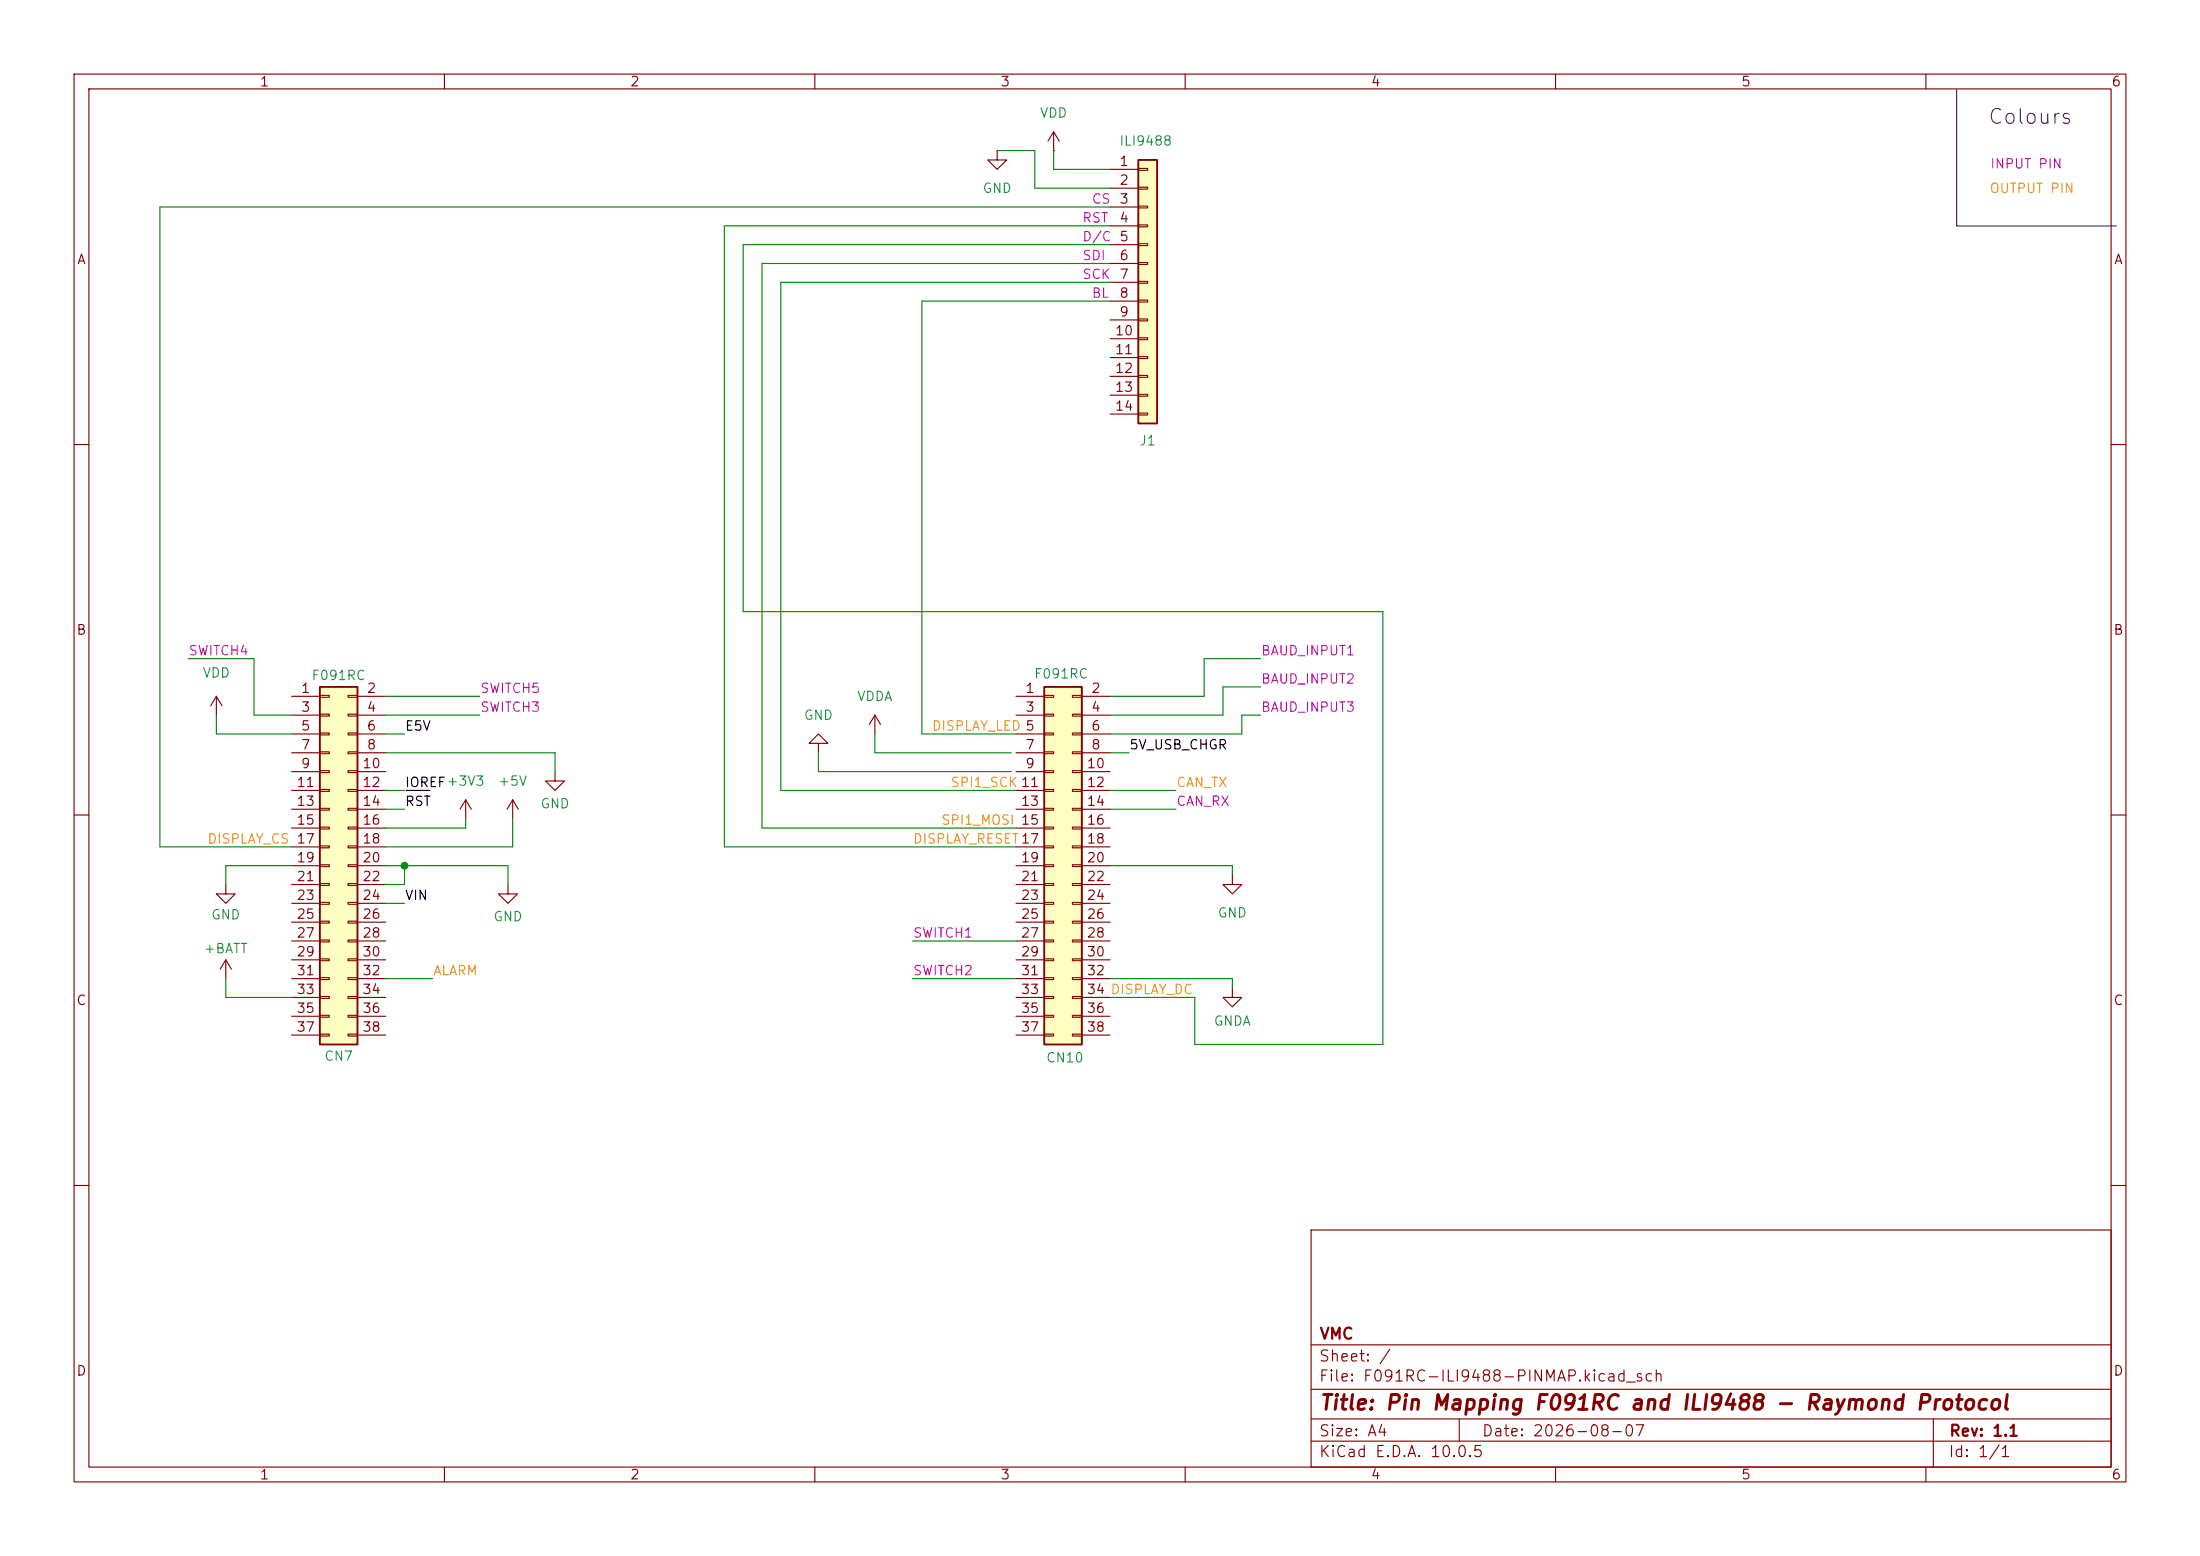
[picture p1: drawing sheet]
<svg xmlns="http://www.w3.org/2000/svg" width="297mm" height="210mm" viewBox="0 0 297 210" stroke-linecap="round" stroke-linejoin="round" font-family="sans-serif">
<g fill="none" stroke="#840000" stroke-width=".15">
<path d="M10 10h277v190h-277zM12 12h273v186h-273zM60 10v2M110 10v2M160 10v2M210 10v2M260 10v2M10 60h2M285 60h2M10 110h2M285 110h2M166.4 133.4v1.2h1.2l-1.2 1.3-1.3-1.3h1.3"/>
<path d="M10 160h2M177 166h108v32h-108zM285 160h2M60 198v2M110 198v2M160 198v2M177 194.5h108M177 191.5h108M177 187.5h108M177 181.5h108M197 191.5v3M210 198v2"/>
<path d="M260 198v2M261 191.5v6.5"/>
</g>
<path d="M43.2 92.7h5.1v48.3h-5.1z" fill="#ffffc2"/>
<path d="M43.2 92.7h5.1v48.3h-5.1z" fill="none" stroke="#840000" stroke-width=".25"/>
<g fill="none" stroke="#840000" stroke-width=".15">
<path d="M39.4 94h3.8M39.4 96.5h3.8M39.4 99.1h3.8M43.2 93.9h1.2v.2h-1.2zM43.2 96.4h1.2v.2h-1.2zM43.2 98.9h1.2v.3h-1.2zM47 93.9h1.3v.2h-1.3zM47 96.4h1.3v.2h-1.3zM47 98.9h1.3v.3h-1.3zM48.3 94h3.8M48.3 96.5h3.8M48.3 99.1h3.8"/>
<path d="M39.4 101.6h3.8M39.4 104.1h3.8M39.4 106.7h3.8M39.4 109.2h3.8M39.4 111.8h3.8M39.4 114.3h3.8M39.4 116.8h3.8M39.4 119.4h3.8M43.2 101.5h1.2v.2h-1.2zM43.2 104h1.2v.3h-1.2zM43.2 106.6h1.2v.2h-1.2zM43.2 109.1h1.2v.2h-1.2z"/>
<path d="M43.2 111.6h1.2v.3h-1.2zM43.2 114.2h1.2v.2h-1.2zM43.2 116.7h1.2v.3h-1.2zM43.2 119.3h1.2v.2h-1.2zM47 101.5h1.3v.2h-1.3zM47 104h1.3v.3h-1.3zM47 106.6h1.3v.2h-1.3zM47 109.1h1.3v.2h-1.3zM47 111.6h1.3v.3h-1.3zM47 114.2h1.3v.2h-1.3zM47 116.7h1.3v.3h-1.3zM47 119.3h1.3v.2h-1.3z"/>
<path d="M48.3 101.6h3.8M48.3 104.1h3.8M48.3 106.7h3.8M48.3 109.2h3.8M48.3 111.8h3.8M48.3 114.3h3.8M48.3 116.8h3.8M48.3 119.4h3.8M39.4 121.9h3.8M39.4 124.5h3.8M39.4 127h3.8M39.4 129.5h3.8"/>
<path d="M39.4 132.1h3.8M39.4 134.6h3.8M39.4 137.2h3.8M39.4 139.7h3.8M43.2 121.8h1.2v.2h-1.2zM43.2 124.3h1.2v.3h-1.2zM43.2 126.9h1.2v.2h-1.2zM43.2 129.4h1.2v.3h-1.2zM43.2 132h1.2v.2h-1.2zM43.2 134.5h1.2v.2h-1.2zM43.2 137h1.2v.3h-1.2zM43.2 139.6h1.2v.2h-1.2z"/>
<path d="M47 121.8h1.3v.2h-1.3zM47 124.3h1.3v.3h-1.3zM47 126.9h1.3v.2h-1.3zM47 129.4h1.3v.3h-1.3zM47 132h1.3v.2h-1.3zM47 134.5h1.3v.2h-1.3zM47 137h1.3v.3h-1.3zM47 139.6h1.3v.2h-1.3zM48.3 121.9h3.8M48.3 124.5h3.8M48.3 127h3.8M48.3 129.5h3.8"/>
<path d="M48.3 132.1h3.8M48.3 134.6h3.8M48.3 137.2h3.8M48.3 139.7h3.8"/>
</g>
<path d="M153.7 21.6h2.5v35.6h-2.5z" fill="#ffffc2"/>
<path d="M153.7 21.6h2.5v35.6h-2.5z" fill="none" stroke="#840000" stroke-width=".25"/>
<g fill="none" stroke="#840000" stroke-width=".15">
<path d="M142.2 17.8l-.7 1.3M142.2 17.8l.8 1.3M142.2 17.8v2.5M134.6 20.3v1.3h1.3l-1.3 1.3-1.3-1.3h1.3M134.6 20.3h.1M142.2 20.3h.1M149.9 22.9h3.8M149.9 25.4h3.8M149.9 27.9h3.8M149.9 30.5h3.8M149.9 33h3.8M149.9 35.6h3.8"/>
<path d="M149.9 38.1h3.8M153.7 22.7h1.2v.3h-1.2zM153.7 25.3h1.2v.2h-1.2zM153.7 27.8h1.2v.3h-1.2zM153.7 30.4h1.2v.2h-1.2zM153.7 32.9h1.2v.2h-1.2zM153.7 35.4h1.2v.3h-1.2zM153.7 38h1.2v.2h-1.2zM149.9 40.6h3.8M149.9 43.2h3.8M149.9 45.7h3.8M149.9 48.3h3.8"/>
<path d="M149.9 50.8h3.8M149.9 53.3h3.8M149.9 55.9h3.8M153.7 40.5h1.2v.3h-1.2zM153.7 43.1h1.2v.2h-1.2zM153.7 45.6h1.2v.2h-1.2zM153.7 48.1h1.2v.3h-1.2zM153.7 50.7h1.2v.2h-1.2zM153.7 53.2h1.2v.3h-1.2zM153.7 55.8h1.2v.2h-1.2zM29.2 94l-.8 1.3M29.2 94l.8 1.3"/>
<path d="M29.2 94v2.5M30.5 119.4v1.3h1.2l-1.2 1.2-1.3-1.2h1.3M68.6 119.4v1.3h1.2l-1.2 1.2-1.3-1.2h1.3M74.9 104.1v1.3h1.3l-1.3 1.3-1.2-1.3h1.2M30.5 129.5l-.8 1.3M30.5 129.5l.7 1.3M30.5 129.5v2.6"/>
</g>
<path d="M141 92.7h5v48.3h-5z" fill="#ffffc2"/>
<path d="M141 92.7h5v48.3h-5z" fill="none" stroke="#840000" stroke-width=".25"/>
<g fill="none" stroke="#840000" stroke-width=".15">
<path d="M118.1 96.5l-.8 1.3M118.1 96.5l.8 1.3M118.1 96.5v2.6M137.2 94h3.8M137.2 96.5h3.8M137.2 99.1h3.8M141 93.9h1.2v.2h-1.2zM141 96.4h1.2v.2h-1.2zM141 98.9h1.2v.3h-1.2zM144.8 93.9h1.2v.2h-1.2zM144.8 96.4h1.2v.2h-1.2zM144.8 98.9h1.2v.3h-1.2z"/>
<path d="M146 94h3.9M146 96.5h3.9M146 99.1h3.9M62.9 108l-.8 1.2M62.9 108l.7 1.2M62.9 108v2.5M69.2 108l-.7 1.2M69.2 108l.8 1.2M69.2 108v2.5M110.5 100.3h1.3l-1.3-1.2-1.3 1.2h1.3v1.3M137.2 101.6h3.8M137.2 104.1h3.8"/>
<path d="M137.2 106.7h3.8M137.2 109.2h3.8M137.2 111.8h3.8M137.2 114.3h3.8M137.2 116.8h3.8M137.2 119.4h3.8M141 101.5h1.2v.2h-1.2zM141 104h1.2v.3h-1.2zM141 106.6h1.2v.2h-1.2zM141 109.1h1.2v.2h-1.2zM141 111.6h1.2v.3h-1.2zM141 114.2h1.2v.2h-1.2z"/>
<path d="M141 116.7h1.2v.3h-1.2zM141 119.3h1.2v.2h-1.2zM144.8 101.5h1.2v.2h-1.2zM144.8 104h1.2v.3h-1.2zM144.8 106.6h1.2v.2h-1.2zM144.8 109.1h1.2v.2h-1.2zM144.8 111.6h1.2v.3h-1.2zM144.8 114.2h1.2v.2h-1.2zM144.8 116.7h1.2v.3h-1.2zM144.8 119.3h1.2v.2h-1.2zM146 101.6h3.9M146 104.1h3.9"/>
<path d="M146 106.7h3.9M146 109.2h3.9M146 111.8h3.9M146 114.3h3.9M146 116.8h3.9M146 119.4h3.9M166.4 118.1v1.3h1.2l-1.2 1.3-1.3-1.3h1.3M137.2 121.9h3.8M137.2 124.5h3.8M137.2 127h3.8M137.2 129.5h3.8M137.2 132.1h3.8"/>
<path d="M137.2 134.6h3.8M137.2 137.2h3.8M137.2 139.7h3.8M141 121.8h1.2v.2h-1.2zM141 124.3h1.2v.3h-1.2zM141 126.9h1.2v.2h-1.2zM141 129.4h1.2v.3h-1.2zM141 132h1.2v.2h-1.2zM141 134.5h1.2v.2h-1.2zM141 137h1.2v.3h-1.2zM141 139.6h1.2v.2h-1.2zM144.8 121.8h1.2v.2h-1.2z"/>
<path d="M144.8 124.3h1.2v.3h-1.2zM144.8 126.9h1.2v.2h-1.2zM144.8 129.4h1.2v.3h-1.2zM144.8 132h1.2v.2h-1.2zM144.8 134.5h1.2v.2h-1.2zM144.8 137h1.2v.3h-1.2zM144.8 139.6h1.2v.2h-1.2zM146 121.9h3.9M146 124.5h3.9M146 127h3.9M146 129.5h3.9M146 132.1h3.9"/>
<path d="M146 134.6h3.9M146 137.2h3.9M146 139.7h3.9"/>
</g>
<path d="M54.8 106.7h3.2" fill="none" stroke="#000" stroke-width=".15"/>
<path d="M264.2 12.1v18.4h21.5" fill="none" stroke="#0000c2" stroke-width=".15"/>
<g fill="none" stroke="#008400" stroke-width=".15">
<path d="M134.6 20.3h5.1v5.1h10.2M142.2 20.3v2.6h7.7M149.9 27.9h-128.3v86.4h17.8M149.9 30.5h-52.1v83.8h39.4M149.9 35.6h-47v76.2h34.3M149.9 33h-49.6v49.6h86.4v58.4h-25.4v-6.4h-11.4M149.9 38.1h-44.5v68.6h31.8M149.9 40.6h-25.4v58.5h12.7M25.4 88.9h8.9v7.6h5.1M29.2 96.5v2.6h10.2M52.1 99.1h2.5M52.1 94h12.7"/>
<path d="M52.1 96.5h12.7M118.1 99.1v2.5h18.4M170.2 88.9h-7.6v5.1h-12.7M170.2 96.5h-2.6v2.6h-17.7M170.2 92.7h-5.1v3.8h-15.2M39.4 116.8h-8.9v2.6M52.1 101.6h22.8v2.5M52.1 116.8h16.5v2.6M52.1 109.2h2.5M52.1 106.7h2.5M54.6 116.8v2.6h-2.5M62.9 110.5v1.3h-10.8"/>
<path d="M69.2 110.5v3.8h-17.1M110.5 101.6v2.5h26M149.9 101.6h2.5M149.9 116.8h16.5v1.3M149.9 109.2h8.8M149.9 106.7h8.8M30.5 132.1v2.5h8.9M52.1 132.1h6.3M52.1 121.9h2.5M123.2 127h14M123.2 132.1h14M149.9 132.1h16.5v1.3"/>
</g>
<circle cx="54.6" cy="116.8" r=".46" fill="#008400" stroke="#008400" stroke-width=".14"/>
<text font-size="2" fill="#0000c2" x="268.3" y="17.2">Colours</text>
<text font-size="2" fill="#840000" x="178" y="190.8">Title: Pin Mapping F091RC and ILI9488 - Raymond Protocol</text>
<g font-size="1.5" fill="#840000">
<text x="178" y="184.1">Sheet: /</text>
<text x="178" y="181.1">VMC</text>
<text x="178" y="186.8">File: F091RC-ILI9488-PINMAP.kicad_sch</text>
<text x="178" y="197">KiCad E.D.A. 10.0.5</text>
<text x="178" y="194.2">Size: A4</text>
<text x="200" y="194.2">Date: 2026-08-07</text>
<text x="263" y="197">Id: 1/1</text>
<text x="263" y="194.2">Rev: 1.1</text>
</g>
<g font-size="1.3" fill="#840000">
<text x="35" y="12">1</text>
<text x="85" y="12">2</text>
<text x="135" y="12">3</text>
<text x="185" y="12">4</text>
<text x="235" y="12">5</text>
<text x="285" y="12">6</text>
<text x="151" y="22.7">1</text>
<text x="151" y="25.3">2</text>
<text x="151" y="27.8">3</text>
<text x="10.3" y="36">A</text>
<text x="151" y="30.3">4</text>
<text x="151" y="32.9">5</text>
<text x="151" y="35.4">6</text>
<text x="285.3" y="36">A</text>
<text x="151" y="38">7</text>
<text x="151" y="40.5">8</text>
<text x="150.4" y="45.6">10</text>
<text x="151" y="43">9</text>
<text x="150.4" y="48.1">11</text>
<text x="150.4" y="50.7">12</text>
<text x="150.4" y="53.2">13</text>
<text x="150.4" y="55.7">14</text>
<text x="10.2" y="86">B</text>
<text x="285.2" y="86">B</text>
<text x="40.5" y="93.8">1</text>
<text x="49.4" y="93.8">2</text>
<text x="138.3" y="93.8">1</text>
<text x="147.2" y="93.8">2</text>
<text x="40.5" y="96.4">3</text>
<text x="40.5" y="98.9">5</text>
<text x="40.5" y="101.5">7</text>
<text x="49.4" y="96.4">4</text>
<text x="49.4" y="98.9">6</text>
<text x="49.4" y="101.5">8</text>
<text x="138.3" y="96.4">3</text>
<text x="138.3" y="101.5">7</text>
<text x="147.2" y="96.4">4</text>
<text x="147.2" y="98.9">6</text>
<text x="147.2" y="101.5">8</text>
<text x="39.9" y="106.5">11</text>
<text x="40.5" y="104">9</text>
<text x="48.8" y="104">10</text>
<text x="48.8" y="106.5">12</text>
<text x="138.3" y="104">9</text>
<text x="146.6" y="104">10</text>
<text x="146.6" y="106.5">12</text>
<text x="39.9" y="109.1">13</text>
<text x="39.9" y="111.6">15</text>
<text x="48.8" y="109.1">14</text>
<text x="48.8" y="111.6">16</text>
<text x="137.7" y="109.1">13</text>
<text x="146.6" y="109.1">14</text>
<text x="146.6" y="111.6">16</text>
<text x="39.9" y="116.7">19</text>
<text x="39.9" y="119.2">21</text>
<text x="48.8" y="114.2">18</text>
<text x="48.8" y="116.7">20</text>
<text x="48.8" y="119.2">22</text>
<text x="137.7" y="116.7">19</text>
<text x="137.7" y="119.2">21</text>
<text x="146.6" y="114.2">18</text>
<text x="146.6" y="116.7">20</text>
<text x="146.6" y="119.2">22</text>
<text x="39.9" y="121.8">23</text>
<text x="39.9" y="124.3">25</text>
<text x="48.8" y="121.8">24</text>
<text x="48.8" y="124.3">26</text>
<text x="137.7" y="121.8">23</text>
<text x="137.7" y="124.3">25</text>
<text x="146.6" y="121.8">24</text>
<text x="146.6" y="124.3">26</text>
<text x="39.9" y="126.9">27</text>
<text x="39.9" y="129.4">29</text>
<text x="39.9" y="131.9">31</text>
<text x="48.8" y="126.9">28</text>
<text x="48.8" y="129.4">30</text>
<text x="48.8" y="131.9">32</text>
<text x="137.7" y="126.9">27</text>
<text x="137.7" y="129.4">29</text>
<text x="137.7" y="131.9">31</text>
<text x="146.6" y="126.9">28</text>
<text x="146.6" y="129.4">30</text>
<text x="146.6" y="131.9">32</text>
<text x="10.2" y="136">C</text>
<text x="39.9" y="134.5">33</text>
<text x="39.9" y="137">35</text>
<text x="48.8" y="134.5">34</text>
<text x="48.8" y="137">36</text>
<text x="137.7" y="134.5">33</text>
<text x="137.7" y="137">35</text>
<text x="146.6" y="134.5">34 DISPLAY_DC</text>
<text x="146.6" y="137">36</text>
<text x="285.2" y="136">C</text>
<text x="39.9" y="139.6">37</text>
<text x="48.8" y="139.6">38</text>
<text x="137.7" y="139.6">37</text>
<text x="146.6" y="139.6">38</text>
<text x="10.2" y="186">D</text>
<text x="285.2" y="186">D</text>
<text x="35" y="200">1</text>
<text x="85" y="200">2</text>
<text x="135" y="200">3</text>
<text x="185" y="200">4</text>
<text x="235" y="200">5</text>
<text x="285" y="200">6</text>
</g>
<g font-size="1.3" fill="#008484">
<text x="140.3" y="16.2">VDD</text>
<text x="151" y="20">ILI9488</text>
<text x="132.6" y="26.4">GND</text>
<text x="153.7" y="60.4">J1</text>
<text x="27.3" y="91.8">VDD</text>
<text x="42" y="92.1">F091RC</text>
<text x="115.6" y="94.9">VDDA</text>
<text x="139.5" y="91.9">F091RC</text>
<text x="108.4" y="97.5">GND</text>
<text x="67.2" y="106.4">+5V</text>
<text x="72.9" y="109.4">GND</text>
<text x="28.4" y="124.4">GND</text>
<text x="66.5" y="124.7">GND</text>
<text x="164.3" y="124.2">GND</text>
<text x="27.4" y="129">+BATT</text>
<text x="43.7" y="143.5">CN7</text>
<text x="141.1" y="143.7">CN10</text>
<text x="163.8" y="138.8">GNDA</text>
</g>
<g font-size="1.3" fill="#c200c2">
<text x="268.6" y="23.1">INPUT PIN</text>
<text x="147.3" y="27.8">CS</text>
<text x="146" y="30.4">RST</text>
<text x="146" y="35.4">SDI</text>
<text x="146" y="32.9">D/C</text>
<text x="146" y="38">SCK</text>
<text x="147.3" y="40.5">BL</text>
<text x="25.4" y="88.8">SWITCH4</text>
<text x="170.2" y="88.8">BAUD_INPUT1</text>
<text x="64.7" y="93.9">SWITCH5</text>
<text x="170.2" y="92.6">BAUD_INPUT2</text>
<text x="64.7" y="96.4">SWITCH3</text>
<text x="170.2" y="96.4">BAUD_INPUT3</text>
<text x="158.7" y="109.1">CAN_RX</text>
<text x="123.2" y="126.9">SWITCH1</text>
<text x="123.2" y="132">SWITCH2</text>
</g>
<g font-size="1.3" fill="#f90">
<text x="268.5" y="26.4">OUTPUT PIN</text>
<text x="125.7" y="98.9">DISPLAY_LED 5</text>
<text x="128.2" y="106.6">SPI1_SCK 11</text>
<text x="158.7" y="106.6">CAN_TX</text>
<text x="127" y="111.6">SPI1_MOSI 15</text>
<text x="27.9" y="114.2">DISPLAY_CS 17</text>
<text x="123.2" y="114.2">DISPLAY_RESET17</text>
<text x="58.4" y="132">ALARM</text>
</g>
<g font-size="1.3">
<text x="54.6" y="98.9">E5V</text>
<text x="152.4" y="101.5">5V_USB_CHGR</text>
<text x="54.6" y="106.6">IOREF+3V3</text>
<text x="54.6" y="109.1">RST</text>
<text x="54.6" y="121.8">VIN</text>
</g>
</svg>
